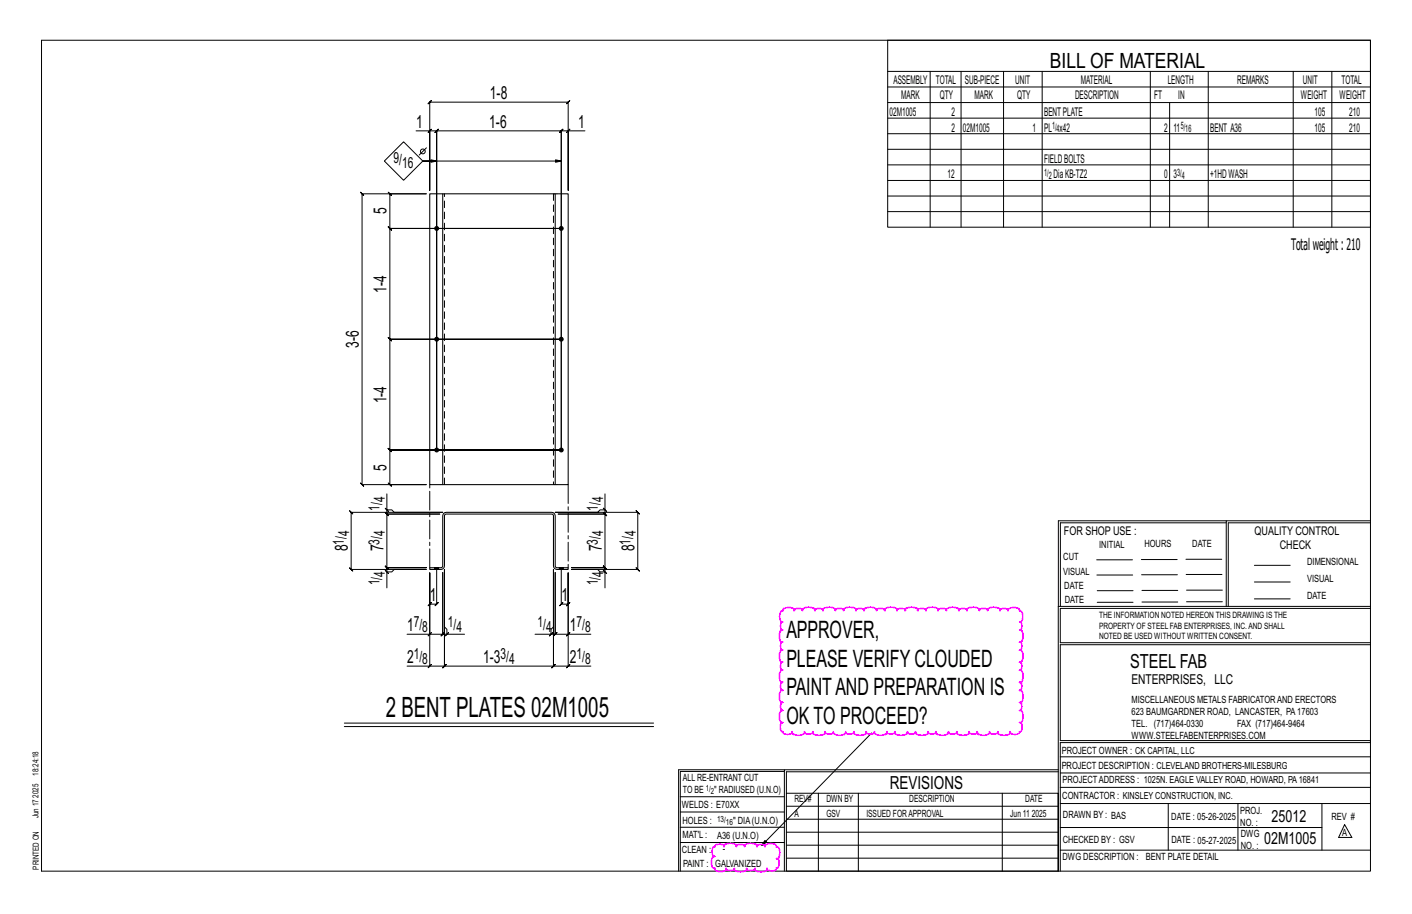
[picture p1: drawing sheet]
<svg xmlns="http://www.w3.org/2000/svg" width="432mm" height="279mm" viewBox="0 0 432 279" stroke-linecap="round" stroke-linejoin="round" font-family="sans-serif">
<g fill="none" stroke="#000" stroke-width=".31">
<path d="M12.7 12.3h406.4v254h-406.4zM271.5 12.3h147.6v57.2h-147.6zM271.5 21.8h147.6M271.5 26.6h147.6M271.5 31.4h147.6M271.5 36.1h147.6M284.5 21.8v47.7M293.9 21.8v47.7M306.9 21.8v47.7M318.7 21.8v47.7M351.8 21.8v47.7M357.7 31.4v38.1"/>
<path d="M369.5 21.8v47.7M395.5 21.8v47.7M407.3 21.8v47.7M110.2 58.7l.5 .5h19.7h-11.2l-.5-.5 1 1-.5-.5v10.6l-.5-.5 1 1-.5-.5h52.4h-52.4l-.5-.5 1 1-.5-.5v33.9l-.5-.5 1 1-.5-.5h52.4h-52.4l-.5-.5 1 1-.5-.5v33.9l-.5-.5 1 1-.5-.5h52.4h-52.4l-.5-.5 1 1-.5-.5v10.5l-.5-.5 1 1-.5-.5h11.2h-19.7l.5 .5-1-1 .5 .5v-88.9l.5 .5zM117.5 49.2l5.9-5.9 5.9 5.9-5.9 5.9zM127.2 40h4.2v18.2v-27l-.5 .5 1-1-.5 .5h42.4l-.5 .5 1-1-.5 .5v27v-18.2h5.1M130.4 45.2l-2.2 2.2M131.4 40l-.5 .5 1-1zM131.4 40h2.1l-.5 .5 1-1-.5 .5v97.6v-97.6l-.5 .5 1-1-.5 .5h38.1l-.5 .5 1-1-.5 .5v97.6v-97.6l-.5 .5 1-1-.5 .5h2.2M133.5 49.2l-1.7-.3v.7l1.7-.4h-4.2h42.3l-1.7 .4v-.7l1.7 .3M173.3 40.5l1-1zM271.5 40.9h147.6"/>
<path d="M271.5 45.6h147.6M271.5 50.4h147.6M271.5 55.2h147.6M271.5 59.9h147.6M271.5 64.7h147.6M117.8 155.4l1 1zM118.3 151v4.9h1.5l.8 .7h14.8h-28l-.5-.5 1 1-.5-.5v17.5l-.5-.5 1 1-.5-.5h23h-9.8l-.8 .7h-1.5v4.9M118.3 155.9v1.2l-.5-.5 1 1-.5-.5h16.2h-16.2l-.5-.5 1 1-.5-.5v16.4l-.5-.5 1 1-.5-.5h12.1h-12.1l-.5-.5 1 1-.5-.5v1.3M184.5 155.4l1 1zM185 151v4.9h-1.5l-.7 .7h-13h25.2l-.5-.5 1 1-.5-.5v17.5l-.5-.5 1 1-.5-.5h-20.2h8l.7 .7h1.5v4.9M185 155.9v1.2l-.5-.5 1 1-.5-.5h-14.3h14.3l-.5-.5 1 1-.5-.5v16.4l-.5-.5 1 1-.5-.5h-10.2h10.2l-.5-.5 1 1-.5-.5v1.3M375 159.8h-50.7v25.6"/>
<path d="M375 159.2h-51.3l-.1 107.1M419.1 159.2h-44.1v26.2M419.1 159.8h-43.5v25.6M117.8 174.3l1 1zM131.4 175.1v28.5h-6.9M133.5 174.1v10.6l.5-.5-1 1 .5-.5h-2.1l.5-.5-1 1 .5-.5v-9.6v18.8h-6.9M135.9 174.1v17.5l.8 .8v1.5h5.4M169.3 174.1v17.5l-.8 .8v1.5h-4.9M169.3 174.1v29.5l.5-.5-1 1 .5-.5h-33.4l.5-.5-1 1 .5-.5v-29.5v29.5l.5-.5-1 1 .5-.5h-4.5M169.3 174.1v29.5l-.5 .5 1-1-.5 .5h4.5M171.6 174.1v10.6l-.5 .5 1-1-.5 .5h2.2l-.5 .5 1-1-.5 .5v-9.6v28.5h6.9M173.8 175.1v18.8h6.9"/>
<path d="M184.5 174.3l1 1zM335.4 171.1h10.9M335.4 175.8h11M349 171h11M349.1 175.7h11M362.7 171h10.9M362.7 175.6h11M383.6 172.8h11M383.6 177.9h11M130.9 194.4l1-1zM131.4 193.9h4l-.5 .5 1-1-.5 .5v-18.9v18.9l-.5 .5 1-1-.5 .5h1.3M136.7 193.9l.5-.5-1 1z"/>
<path d="M168.5 193.9h1.3l-.5 .5 1-1-.5 .5v-18.9v18.9l-.5 .5 1-1-.5 .5h4M169 193.4l-1 1zM173.8 193.9l.5-.5-1 1zM323.7 185.4h95.4M335.5 184.1h11M335.5 180.6h11M349.2 184h11M349.2 180.5h11M362.9 180.4h10.9M362.9 184h10.9M383.6 183.1h11M419.1 186h-94.9v10.5h94.9"/>
<path d="M419.1 197.1h-94.9v29.3h94.9v.6h-94.9v39.3M131.4 203.6l-.5 .5 1-1zM173.8 203.6l.5-.5-1 1zM105.3 221h94.6M105.3 222.1h94.6M239.9 235.8h-31.9v30.5M239.9 235.3h-32.4v31M266.6 224.1l-33.7 34.4 1-1.6 .5 .6-1.5 1M323.6 235.3h-83.7v31M323.6 235.9h-83.1v6.6M324.2 236.3h94.9M324.2 231.4h94.9"/>
<path d="M208 252.9h31.9M208 257.5h31.9M208 243.6h31.9M208 248.2h31.9M240.5 242.5h83.1v23.8h-83.1zM240.5 258.4h83.1M240.5 254.4h83.1M240.5 250.4h83.1M240.5 246.5h83.1M250.3 242.5v23.8M262.5 242.5v23.8M306.5 242.5v23.8"/>
<path d="M324.2 253h80.1M324.2 245.6h94.9M324.2 259.9h94.9M324.2 240.7h94.9M357.3 245.6v14.3M378.6 245.6v14.3M404.3 245.6v14.3M411.2 252.1l2.2 3.9h-4zM240.5 262.3h83.1"/>
<circle cx="129.3" cy="46.3" r=".74"/>
</g>
<path d="M239.6 186a2.9 2.9 0 0 1 3.3 .4v.3v-.2a1.86 1.86 0 0 1 2.5 0v.2v-.3a2.79 2.79 0 0 1 3.8 0v.3v-.2a1.86 1.86 0 0 1 2.5 0v.2v-.3a2.79 2.79 0 0 1 3.8 0v.3l-.1-.2a1.86 1.86 0 0 1 2.6 0v.2v-.3a2.79 2.79 0 0 1 3.8 0v.3l-.1-.2a1.86 1.86 0 0 1 2.6 0v.2l-.1-.3a2.79 2.79 0 0 1 3.9 0l-.1 .3v-.2a1.86 1.86 0 0 1 2.6 0v.2l-.1-.3a2.79 2.79 0 0 1 3.9 0l-.1 .3v-.2a1.86 1.86 0 0 1 2.6 0v.2l-.1-.3a2.79 2.79 0 0 1 3.9 0l-.1 .3v-.2a1.86 1.86 0 0 1 2.6 0l-.1 .2v-.3a2.79 2.79 0 0 1 3.9 0l-.1 .3v-.2a1.86 1.86 0 0 1 2.6 0l-.1 .2v-.3a2.79 2.79 0 0 1 3.8 0v.3v-.2a1.86 1.86 0 0 1 2.5 0v.2v-.3a2.79 2.79 0 0 1 3.8 0v.3v-.2a1.86 1.86 0 0 1 2.5 0v.2v-.3a2.79 2.79 0 0 1 3.8 0v.3v-.2a1.86 1.86 0 0 1 2.5 0v.2v-.3a2.56 2.56 0 0 1 3.5 0v.3h.3a2.5 2.5 0 0 1 0 3.5l-.3-.1h.2a1.82 1.82 0 0 1 0 2.5h-.2h.3a2.73 2.73 0 0 1 0 3.7h-.3h.2a1.82 1.82 0 0 1 0 2.5l-.2-.1h.3a2.73 2.73 0 0 1 0 3.8l-.3-.1h.2a1.82 1.82 0 0 1 0 2.5h-.2h.3a2.73 2.73 0 0 1 0 3.7h-.3h.2a1.82 1.82 0 0 1 0 2.5l-.2-.1h.3a2.73 2.73 0 0 1 0 3.8l-.3-.1h.2a1.82 1.82 0 0 1 0 2.5h-.2h.3a2.73 2.73 0 0 1 0 3.7h-.3l.2-.1a2.05 2.05 0 0 1 0 2.9l-.2-.1v.3a2.09 2.09 0 0 1-2.9 0v-.3l.1 .4a2.79 2.79 0 0 1-3.9 0l.1-.4v.3a1.86 1.86 0 0 1-2.6 0v-.3l.1 .4a2.79 2.79 0 0 1-3.9 0l.1-.4v.3a1.86 1.86 0 0 1-2.6 0v-.3l.1 .4a2.79 2.79 0 0 1-3.9 0l.1-.4v.3a1.86 1.86 0 0 1-2.6 0l.1-.3v.4a2.79 2.79 0 0 1-3.9 0l.1-.4v.3a1.86 1.86 0 0 1-2.6 0l.1-.3v.4a2.79 2.79 0 0 1-3.8 0v-.4v.3a1.86 1.86 0 0 1-2.5 0v-.3v.4a2.79 2.79 0 0 1-3.8 0v-.4v.3a1.86 1.86 0 0 1-2.5 0v-.3v.4a2.79 2.79 0 0 1-3.8 0v-.4v.3a1.86 1.86 0 0 1-2.5 0v-.3v.4a2.79 2.79 0 0 1-3.8 0v-.4l.1 .3a1.86 1.86 0 0 1-2.6 0v-.3l.1 .4a2.79 2.79 0 0 1-3.9 0v-.4l.1 .3a1.86 1.86 0 0 1-2.6 0v-.3l.1 .4a2.79 2.79 0 0 1-3.9 0l.1-.4v.3a1.86 1.86 0 0 1-2.6 0v-.3l.1 .4a2.79 2.79 0 0 1-3.9 0l.1-.4v.3a2.09 2.09 0 0 1-2.9 0v-.3l-.2 .1a2.05 2.05 0 0 1 0-2.9l.2 .1h-.3a2.73 2.73 0 0 1 0-3.7h.3h-.2a1.82 1.82 0 0 1 0-2.5h.2l-.3 .1a2.73 2.73 0 0 1 0-3.8h.3l-.2 .1a1.82 1.82 0 0 1 0-2.5h.2h-.3a2.73 2.73 0 0 1 0-3.7h.3h-.2a1.82 1.82 0 0 1 0-2.5h.2l-.3 .1a2.73 2.73 0 0 1 0-3.8h.3l-.2 .1a1.82 1.82 0 0 1 0-2.5h.2h-.3a2.73 2.73 0 0 1 0-3.7h.3h-.2a1.82 1.82 0 0 1 0-2.5h.2l-.3 .1a2.5 2.5 0 0 1 0-3.5h.3zM218.1 259.1l.5-.2v-.3a2.08 2.08 0 0 1 2.9 0v.3l-.1-.4a2.77 2.77 0 0 1 3.8 0v.4v-.3a1.85 1.85 0 0 1 2.5 0v.3v-.4a2.77 2.77 0 0 1 3.8 0v.4l-.1-.3a1.85 1.85 0 0 1 2.6 0v.3l-.1-.4a2.54 2.54 0 0 1 3.5 0v.4h.4a2.64 2.64 0 0 1 0 3.6h-.4l.3-.1a2.16 2.16 0 0 1 0 3h-.3v.3a2.08 2.08 0 0 1-2.8 0v-.3v.4a2.77 2.77 0 0 1-3.8 0v-.4l.1 .2a1.85 1.85 0 0 1-2.6 0v-.2l.1 .4a2.77 2.77 0 0 1-3.9 0l.1-.4v.2a1.85 1.85 0 0 1-2.5 0v-.2v.3a2.54 2.54 0 0 1-3.5 0v-.3h-.3a2.64 2.64 0 0 1 0-3.6h.3h-.2a2.14 2.14 0 0 1-.3-2.7z" fill="none" stroke="#f0f" stroke-width=".5"/>
<g fill="#000" stroke="#000" stroke-width=".31">
<circle cx="133.5" cy="69.8" r=".6"/>
<circle cx="171.6" cy="69.8" r=".6"/>
<circle cx="133.5" cy="103.7" r=".6"/>
<circle cx="171.6" cy="103.7" r=".6"/>
<circle cx="133.5" cy="137.6" r=".6"/>
<circle cx="171.6" cy="137.6" r=".6"/>
</g>
<path d="M135.4 59.2h-4v88.9h38.4v-88.9h-34.4v88.9M169.8 59.2h4v88.9h-4M135.9 156.8h33.4l.5 .9v15.3l.5 .5h3.5v.6h-3.5l-.9-.6-.1-15.8-.6-.6-32.5 .1-.3 .5-.1 15.8-.9 .6h-3.5v-.6h3.5l.5-.5v-15.3zM132.9 173.5h.1M132.9 174.1h.1M134.1 173.5h.1M134.1 174.1h.1M171 173.5h.1M171 174.1h.1M172.2 173.5h.1M172.2 174.1h.1" fill="none" stroke="#000" stroke-width=".32"/>
<g fill="none" stroke="#000" stroke-width=".31" stroke-dasharray="2 1.4">
<path d="M169.3 59.2v88.9M135.9 148.1v-88.9M132.9 173.5v.6M132.9 173.5h.1M133.1 173.5l-.2 .6M133.3 173.5h-.2l-.1 .6M133.5 173.5h.3v.6h-.3zM133.5 173.5h-.2v.6h-.2M133.5 174.1h-.2M133.8 173.5h.2v.6h-.2M134 173.5v.6M134.1 173.5h.1"/>
<path d="M134.1 174.1h.1M134.1 174.1v-.6M171 173.5v.6M171 173.5h.1M171.2 173.5l-.2 .6M171.4 173.5h-.2l-.1 .6M171.6 173.5h.3v.6h-.3zM171.6 173.5h-.2v.6h-.2M171.6 174.1h-.2M171.9 173.5h.2v.6h-.2M172.1 173.5v.6M172.2 173.5h.1"/>
<path d="M172.2 174.1h.1M172.2 174.1v-.6"/>
</g>
<path d="M173.8 148.1v25.4M131.4 173.5v-25.4" fill="none" stroke="#000" stroke-width=".31" stroke-dasharray="5.8 1 1 1"/>
<text font-size="8.6" x="118" y="219.1">2 BENT PLATES 02M1005</text>
<g font-size="7.3">
<text x="240.5" y="195.2">APPROVER,</text>
<text x="240.5" y="203.9">PLEASE VERIFYCLOUDED</text>
<text x="240.5" y="212.6">PAINTAND PREPARATION IS</text>
<text x="240.5" y="221.3">OKTO PROCEED?</text>
</g>
<text font-size="6.4" x="321.1" y="20.7">BILL OF MATERIAL</text>
<text font-size="5.9" x="345.6" y="204.1">STEEL FAB</text>
<g font-size="5.5">
<text x="149.8" y="30.2">1-8</text>
<text x="127.2" y="39">1</text>
<text x="149.6" y="39">1-6</text>
<text x="176.8" y="39">1</text>
<text x="118.2" y="65.6" transform="rotate(-90 118.2 65.6)">5</text>
<text x="118.2" y="89.4" transform="rotate(-90 118.2 89.4)">1-4</text>
<text x="109.7" y="106.4" transform="rotate(-90 109.7 106.4)">3-6</text>
<text x="118.2" y="123.3" transform="rotate(-90 118.2 123.3)">1-4</text>
<text x="118.2" y="143.9" transform="rotate(-90 118.2 143.9)">5</text>
<text x="106.4" y="168.5" transform="rotate(-90 106.4 168.5)">8</text>
<text x="117.3" y="168.5" transform="rotate(-90 117.3 168.5)">7</text>
<text x="184" y="168.5" transform="rotate(-90 184 168.5)">7</text>
<text x="194" y="168.5" transform="rotate(-90 194 168.5)">8</text>
<text x="131.5" y="183.7">1</text>
<text x="171.7" y="183.7">1</text>
<text x="124.5" y="192.9">1</text>
<text x="174.3" y="192.9">1</text>
<text x="124.5" y="202.6">2</text>
<text x="147.7" y="202.6">1-3</text>
<text x="174.3" y="202.6">2</text>
<text x="272.2" y="241.1">REVISIONS</text>
</g>
<g font-size="5.1">
<text x="388.9" y="251.3">25012</text>
<text x="386.6" y="258.1">02M1005</text>
</g>
<text font-size="4.9" x="394.8" y="76.4">Totalweight : 210</text>
<g font-size="4.7">
<text x="120.4" y="49.8">9/</text>
<text x="123" y="51.4">16</text>
<text x="117.7" y="153.5" transform="rotate(-90 117.7 153.5)">4</text>
<text x="184.4" y="153.5" transform="rotate(-90 184.4 153.5)">4</text>
<text x="116.1" y="156.1" transform="rotate(-90 116.1 156.1)">1/</text>
<text x="182.8" y="156.1" transform="rotate(-90 182.8 156.1)">1/</text>
<text x="105.1" y="166.5" transform="rotate(-90 105.1 166.5)">1/</text>
<text x="106.8" y="163.9" transform="rotate(-90 106.8 163.9)">4</text>
<text x="116.1" y="166.5" transform="rotate(-90 116.1 166.5)">3/</text>
<text x="117.7" y="163.9" transform="rotate(-90 117.7 163.9)">4</text>
<text x="182.8" y="166.5" transform="rotate(-90 182.8 166.5)">3/</text>
<text x="184.4" y="163.9" transform="rotate(-90 184.4 163.9)">4</text>
<text x="192.8" y="166.5" transform="rotate(-90 192.8 166.5)">1/</text>
<text x="194.5" y="163.9" transform="rotate(-90 194.5 163.9)">4</text>
<text x="116.1" y="179" transform="rotate(-90 116.1 179)">1/</text>
<text x="117.7" y="176.3" transform="rotate(-90 117.7 176.3)">4</text>
<text x="182.8" y="179" transform="rotate(-90 182.8 179)">1/</text>
<text x="184.4" y="176.3" transform="rotate(-90 184.4 176.3)">4</text>
<text x="126.5" y="191.6">7/</text>
<text x="137" y="191.6">1/</text>
<text x="164.4" y="191.6">1/</text>
<text x="176.3" y="191.6">7/</text>
<text x="129.1" y="193.3">8</text>
<text x="139.6" y="193.3">4</text>
<text x="167" y="193.3">4</text>
<text x="178.9" y="193.3">8</text>
<text x="126.5" y="201.4">1/</text>
<text x="129.1" y="203">8</text>
<text x="153.1" y="201.4">3/</text>
<text x="155.7" y="203">4</text>
<text x="176.3" y="201.4">1/</text>
<text x="178.9" y="203">8</text>
</g>
<text font-size="4.2" x="346" y="209.1">ENTERPRISES, LLC</text>
<g font-size="3.7">
<text x="273.2" y="25.6">ASSEMBLY</text>
<text x="286.2" y="25.6">TOTAL</text>
<text x="295.1" y="25.6">SUB-PIECE</text>
<text x="310.4" y="25.6">UNIT</text>
<text x="330.5" y="25.6">MATERIAL</text>
<text x="357.1" y="25.6">LENGTH</text>
<text x="378.3" y="25.6">REMARKS</text>
<text x="398.4" y="25.6">UNIT</text>
<text x="410.2" y="25.6">TOTAL</text>
<text x="272.1" y="35.5">02M1005</text>
<text x="275.6" y="30.4">MARK</text>
<text x="287.4" y="30.4">QTY</text>
<text x="290.9" y="35.5">2</text>
<text x="298" y="30.4">MARK</text>
<text x="311" y="30.4">QTY</text>
<text x="319.3" y="35.5">BENTPLATE</text>
<text x="328.7" y="30.4">DESCRIPTION</text>
<text x="353" y="30.4">FT</text>
<text x="360.3" y="30.4">IN</text>
<text x="397.8" y="30.4">WEIGHT</text>
<text x="402" y="35.5">105</text>
<text x="409.6" y="30.4">WEIGHT</text>
<text x="412.6" y="35.5">210</text>
<text x="290.9" y="40.2">2</text>
<text x="294.5" y="40.2">02M1005</text>
<text x="315.8" y="40.2">1</text>
<text x="319.3" y="40.2">PL x42</text>
<text x="356" y="40.2">2</text>
<text x="358.9" y="40.2">11</text>
<text x="370.1" y="40.2">BENT A36</text>
<text x="402" y="40.2">105</text>
<text x="412.6" y="40.2">210</text>
<text x="319.3" y="49.7">FIELDBOLTS</text>
<text x="289.8" y="54.5">12</text>
<text x="322.2" y="54.5">DiaKB-TZ2</text>
<text x="356" y="54.5">0</text>
<text x="358.9" y="54.5">3</text>
<text x="370.1" y="54.5">+1HDWASH</text>
<text x="325.3" y="163.4">FOR SHOP USE :</text>
<text x="383.7" y="163.4">QUALITY CONTROL</text>
<text x="391.4" y="167.8">CHECK</text>
</g>
<g font-size="3.1">
<text x="321.7" y="39.4">1/</text>
<text x="323.1" y="40.5">4</text>
<text x="361.1" y="39.4">5/</text>
<text x="362.5" y="40.5">16</text>
<text x="319.3" y="53.7">1/</text>
<text x="360" y="53.7">3/</text>
<text x="320.7" y="54.8">2</text>
<text x="361.4" y="54.8">4</text>
<text x="336.2" y="167.4">INITIAL</text>
<text x="350" y="167.1">HOURS</text>
<text x="364.6" y="167.2">DATE</text>
<text x="325.2" y="171.3">CUT</text>
<text x="399.8" y="172.8">DIMENSIONAL</text>
<text x="325.1" y="175.8">VISUAL</text>
<text x="399.8" y="177.9">VISUAL</text>
<text x="325.5" y="180">DATE</text>
<text x="325.7" y="184.4">DATE</text>
<text x="399.8" y="183.1">DATE</text>
<text x="346" y="215">MISCELLANEOUS METALS FABRICATORAND ERECTORS</text>
<text x="346" y="218.6">623 BAUMGARDNER ROAD, LANCASTER, PA17603</text>
<text x="346" y="225.8">WWW.STEELFABENTERPRISES.COM</text>
<text x="346" y="222.2">TEL. (717)464-0330</text>
<text x="378.3" y="222.2">FAX (717)464-9464</text>
<text x="324.7" y="230.5">PROJECT OWNER : CK CAPITAL, LLC</text>
<text x="208.8" y="238.8">ALL RE-ENTRANT CUT</text>
<text x="324.7" y="235.1">PROJECT DESCRIPTION : CLEVELAND BROTHERS-MILESBURG</text>
<text x="324.9" y="239.5">PROJECTADDRESS : 1025N. EAGLE VALLEY ROAD, HOWARD, PA16841</text>
<text x="208.8" y="242.5">TO BE</text>
<text x="218.4" y="242.5">&quot; RADIUSED (U.N.O)</text>
<text x="242.9" y="245.3">REV#</text>
<text x="252.7" y="245.3">DWN BY</text>
<text x="278.1" y="245.3">DESCRIPTION</text>
<text x="313.5" y="245.3">DATE</text>
<text x="324.9" y="244.2">CONTRACTOR : KINSLEY CONSTRUCTION, INC.</text>
<text x="208.5" y="247">WELDS : E70XX</text>
<text x="208.7" y="251.7">HOLES :</text>
<text x="224.2" y="251.8">&quot; DIA(U.N.O)</text>
<text x="242.9" y="249.9">A</text>
<text x="252.7" y="249.9">GSV</text>
<text x="264.9" y="249.9">ISSUED FORAPPROVAL</text>
<text x="309" y="249.9">Jun 11</text>
<text x="315.5" y="249.9">2025</text>
<text x="325.1" y="250">DRAWN BY : BAS</text>
<text x="358.2" y="250.5">DATE : 05-26-2025</text>
<text x="379.3" y="248.9">PROJ.</text>
<text x="407.2" y="250.5">REV #</text>
<text x="208.7" y="256.3">MAT'L :</text>
<text x="219.3" y="256.4">A36 (U.N.O)</text>
<text x="325" y="257.6">CHECKED BY : GSV</text>
<text x="358.3" y="257.7">DATE : 05-27-2025</text>
<text x="379.3" y="252.5">NO. :</text>
<text x="379.5" y="255.9">DWG</text>
<text x="410.5" y="255.5">A</text>
<text x="208.6" y="260.7">CLEAN :</text>
<text x="221.1" y="260.6">-</text>
<text x="324.9" y="262.9">DWG DESCRIPTION :</text>
<text x="350.4" y="263">BENT PLATE DETAIL</text>
<text x="379.5" y="259.5">NO. :</text>
<text x="208.9" y="265">PAINT : GALVANIZED</text>
</g>
<g font-size="2.7">
<text x="336.1" y="189">THE INFORMATION NOTED HEREON THIS DRAWING IS THE</text>
<text x="336.1" y="195.4">NOTED BE USED WITHOUT WRITTEN CONSENT.</text>
<text x="336.1" y="192.2">PROPERTY OF STEEL FAB ENTERPRISES, INC.AND SHALL</text>
</g>
<g font-size="2.6">
<text x="215.9" y="241.8">1/</text>
<text x="217.4" y="242.7">2</text>
<text x="219.3" y="251.1">13/</text>
<text x="222" y="252.1">16</text>
</g>
<g font-size="2.5">
<text x="11.7" y="237.1" transform="rotate(-90 11.7 237.1)">18:24:18</text>
<text x="11.8" y="243.8" transform="rotate(-90 11.8 243.8)">2025</text>
<text x="11.8" y="250.1" transform="rotate(-90 11.8 250.1)">Jun 17</text>
<text x="11.9" y="265.8" transform="rotate(-90 11.9 265.8)">PRINTED ON</text>
</g>
</svg>
